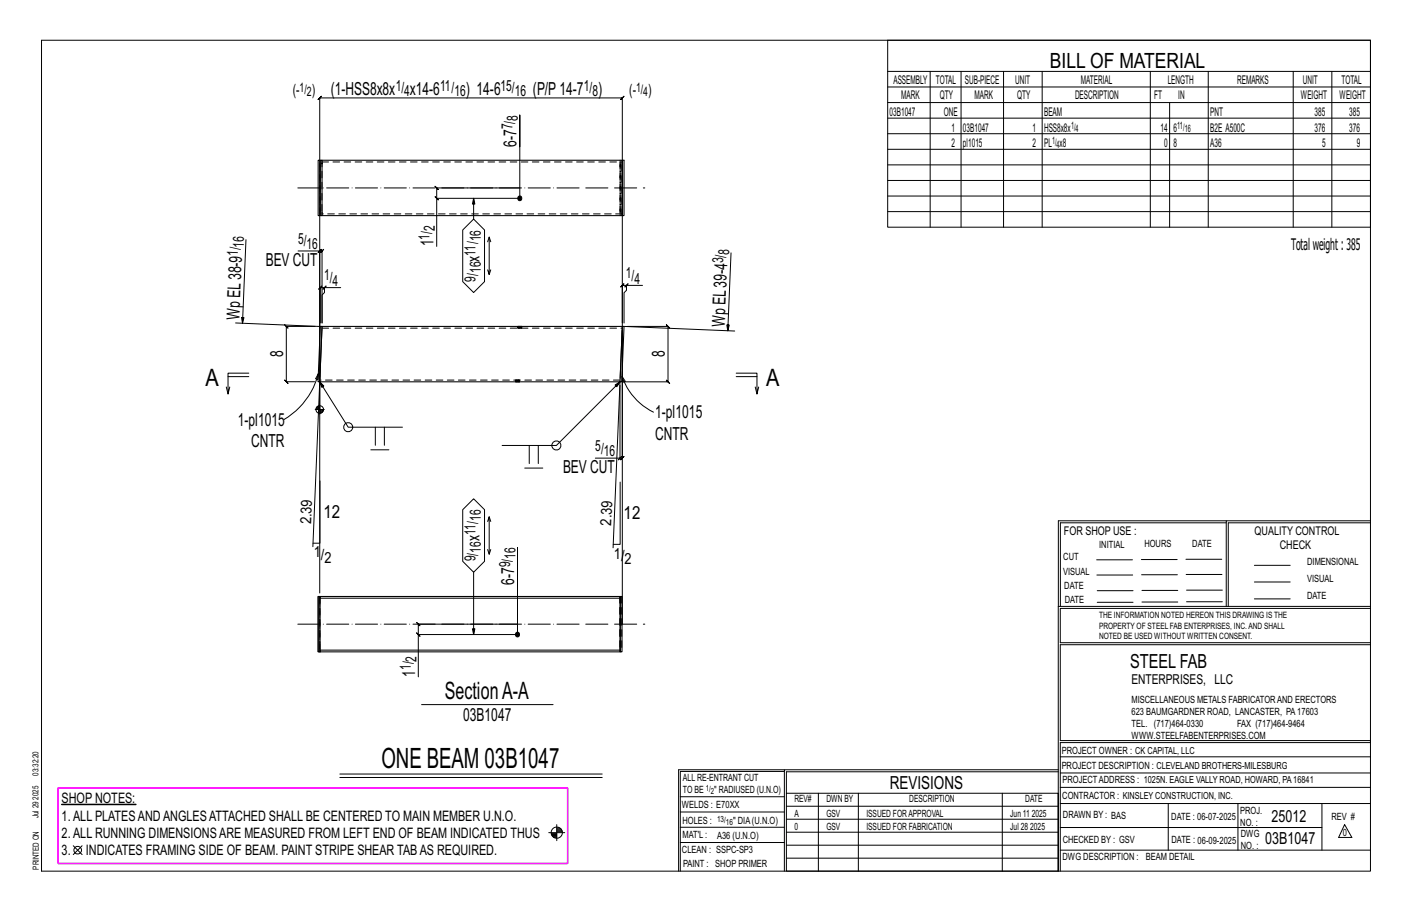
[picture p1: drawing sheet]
<svg xmlns="http://www.w3.org/2000/svg" width="432mm" height="279mm" viewBox="0 0 432 279" stroke-linecap="round" stroke-linejoin="round" font-family="sans-serif">
<g fill="#000" stroke="#000" stroke-width=".31">
<path d="M18.9 245.8h22.7v.2h-22.7z"/>
<circle cx="158.9" cy="60.6" r=".68"/>
<circle cx="158.2" cy="194" r=".68"/>
</g>
<g fill="none" stroke="#000" stroke-width=".31">
<path d="M12.7 12.3h406.4v254h-406.4zM271.5 12.3h147.6v57.2h-147.6zM271.5 21.8h147.6M271.5 26.6h147.6M271.5 31.4h147.6M271.5 36.1h147.6M284.5 21.8v47.7M293.9 21.8v47.7M306.9 21.8v47.7M318.7 21.8v47.7M351.8 21.8v47.7M357.7 31.4v38.1"/>
<path d="M369.5 21.8v47.7M395.5 21.8v47.7M407.3 21.8v47.7M159 44.9v-9.7v25.4h-25.5v14.7M159 57.4h-25.5l-.5-.5 1 1-.5-.5v3.2M271.5 40.9h147.6M271.5 45.6h147.6M271.5 50.4h147.6M271.5 55.2h147.6M271.5 59.9h147.6M75.2 73.3l-1 25.5-.3-1.8 .7 .1-.4 1.7M91.1 76.7h6.7v38.6"/>
<path d="M97.8 76.7l-.5 .5 1-1zM97.8 76.7h.7l-.5 .5 1-1-.5 .5v22v-8.5l.7-.8v-1.5h5M133 60.1l1 1zM144.8 67l3.4 3.3v15.8l-3.4 3.3-3.3-3.3v-15.8zM144.8 60.6l-.3 1.8h.7l-.4-1.8v6.4M149.1 73.9l.5-1.4 .5 1.4M149.6 72.5v11.4l-.5-1.4M223.6 77.3l-1 23.8-.3-1.8 .7 .1-.4 1.7M271.5 64.7h147.6M72 98.7l26.5 1.1M96.4 99.8h-8.8l-.5-.5 1 1-.5-.5v16.9l-.5-.5 1 1-.5-.5h8.6M99.2 87.9l.5-.5-1 1z"/>
<path d="M99.2 87.9h-1.2l.5-.5-1 1 .5-.5v10.8M150.1 82.5l-.5 1.4M190.3 99.8l34.4 1.4M191.6 87.2l.5-.5-1 1zM191.6 87.2h-1.3l.5-.5-1 1 .5-.5v11.5M191.9 99.8h12.4l-.5-.5 1 1-.5-.5v16.9l-.5-.5 1 1-.5-.5h-13.1M196.5 87.2h-4.9v1.5l-.8 .8v9.2M69.2 118.3l.5 2.1M69.7 115.1h6.4M76.1 114.1h-6.4v6.3l.6-2.1M97.4 114.2l-.2 1.8-.7-.2zM97.4 114.2a22.9 22.9 0 0 1-10.5 14"/>
<path d="M97.8 117.8v8.8M189.6 117.8v22.2h-7.5M190.2 115.1l1 1.5-.7 .3zM190.2 115.1a19 19 0 0 0 9.6 10.9M190.3 101.2v38.8l.5-.5-1 1 .5-.5h-.7M225.1 114.1h6.4v6.3l.5-2.1M225.1 115.1h6.4M231 118.3l.5 2.1M96.4 125.2h2.8M96.7 124.7v.5M96.9 124.4v.8M97.1 124.2v1"/>
<path d="M97.4 124.1v1.1M97.6 124v1.2M98 125.2v1.1M98.2 125.2v1.1M98.4 125.2v1M98.6 125.2v.8M98.8 125.2v.5M113.4 137.5h5.5M114.8 130.6v5.5M117.5 130.6v5.5M123.1 130.6h-16.6l-8.7-13.9 1.2 1.3-.6 .4-.6-1.7-2.1 50.4M153.6 136.2h16.5l19.5-19.5-1 1.5-.5-.5 1.5-1-2.1 50.8"/>
<path d="M161.8 136.2v5.5M164.6 136.2v5.5M97.8 147v19.1h-2.1M141.5 155.8l3.3-3.3 3.4 3.3v15.8l-3.4 3.3-3.3-3.3zM149.1 159.4l.5-1.4v11.4M149.6 158l.5 1.4M160.5 143.1h5.5M189.1 140.5l1-1zM189.6 147.4v19h-2.1M375 159.8h-50.7v25.6M375 159.2h-51.3l-.1 107.1M419.1 159.2h-44.1v26.2"/>
<path d="M419.1 159.8h-43.5v25.6M144.8 174.9v19.1l-.3-1.8h.7l-.4 1.8M149.1 168l.5 1.4 .5-1.4M158.3 178.8v-11.5v26.7h-30.4v12.9M335.4 171.1h10.9M335.4 175.8h11M349 171h11M349.1 175.7h11M362.7 171h10.9M362.7 175.6h11M383.6 172.8h11M383.6 177.9h11"/>
<path d="M97.8 181.3v-151.4l-.5 .5 1-1-.5 .5h92.5l-.5 .5 1-1-.5 .5v160.9M127.4 193.5l1 1zM158.3 190.8h-30.4l-.5-.5 1 1-.5-.5v3.2M323.7 185.4h95.4M335.5 184.1h11M335.5 180.6h11M349.2 184h11M349.2 180.5h11M362.9 180.4h10.9M362.9 184h10.9M383.6 183.1h11M419.1 186h-94.9v10.5h94.9"/>
<path d="M419.1 197.1h-94.9v29.3h94.9v.6h-94.9v39.3M128.9 215.4h40.2M103.9 236.6h80.3M103.9 237.7h80.3M239.9 235.8h-31.9v30.5M239.9 235.3h-32.4v31M323.6 235.3h-83.7v31M323.6 235.9h-83.1v6.6M324.2 236.3h94.9M324.2 231.4h94.9M22.4 258.5l2.7 2.7M25.1 258.5l-2.7 2.7"/>
<path d="M167.8 254.5h4.9M168.6 254.8h1.7M168.6 255.1h1.7M168.7 255.4h1.6M169 255.7h1.3M169.3 256h1M170.3 252.1v4.9M170.3 254.2h1.7M170.3 253.1h.9M170.3 254h1.6M170.3 253.7h1.4M170.3 253.4h1.2"/>
<path d="M208 252.9h31.9M208 257.5h31.9M208 243.6h31.9M208 248.2h31.9M240.5 242.5h83.1v23.8h-83.1zM240.5 258.4h83.1M240.5 254.4h83.1M240.5 250.4h83.1M240.5 246.5h83.1M250.3 242.5v23.8M262.5 242.5v23.8M306.5 242.5v23.8"/>
<path d="M324.2 253h80.1M324.2 245.6h94.9M324.2 259.9h94.9M324.2 240.7h94.9M357.3 245.6v14.3M378.6 245.6v14.3M404.3 245.6v14.3M411.2 252.1l2.2 3.9h-4zM240.5 262.3h83.1"/>
<circle cx="97.8" cy="125.2" r="1.16"/>
<circle cx="106.5" cy="130.6" r="1.38"/>
<circle cx="170.1" cy="136.2" r="1.38"/>
<circle cx="23.8" cy="259.9" r="1.17"/>
<circle cx="170.3" cy="254.5" r="1.71"/>
</g>
<path d="M17.8 240.9h155.8v23h-155.8z" fill="none" stroke="#f0f" stroke-width=".5"/>
<g fill="none" stroke="#000" stroke-width=".32">
<path d="M98 49h.5v1M98.5 49h91.8v16.9h.5v-16.9l-.5 .1v16.8h-91.8M98.5 50v14.9M98.5 64.9v1h-.5v-16.9h-.7v16.9h.7M98 99.8h.5l-.7 16.9h-.6zM190.3 99.8h-91.8M190.3 99.8h.5l-.7 16.9h-.5zM98.4 100.8l-.6 14.9M189.6 116.7h-91.8M190.3 100.8l-.7 14.9M97.2 182.3h.7v17h-.7zM97.3 182.3v17"/>
<path d="M97.9 182.3h91.8v.6h-91.8zM97.9 198.7h91.8v.6h-91.8zM189.6 182.9v15.8M189.7 182.3h.5v17h-.5z"/>
</g>
<g fill="none" stroke="#000" stroke-width=".31" stroke-dasharray="2 1.4">
<path d="M97.8 49v16.9M98.4 49v16.4h-.6v-15.9h.6l.1 .5M98.4 49.5l91.9 .1M189.6 49v16.9zM189.6 49.5v15.9M190.3 49.6v15.7M190.3 50h.1M97.8 65.9v-16.9M98.5 64.9l-.1 1M190.2 65.9v-16.9M190.3 65.3l-91.9 .1M98.5 99.8l-.1 1"/>
<path d="M98.5 99.8h.1M158.4 99.8v.5zM158.4 99.8h.1M158.7 99.8h-.2l-.1 .5M159 99.8h.2v.5h-.2M159.2 99.8h.2v.5h-.2M159.4 99.8v.5M159.5 99.8v.5M97.8 116.7h.1M97.8 115.7v1M98.5 100.3h91.8M157.7 116.7v-.5"/>
<path d="M157.8 116.7v-.5M158 116.7h-.2v-.5h.2M158.3 116.7h-.3v-.5h.3M158.5 116.7h.2l.1-.5M158.5 116.2h-.2v.5h.2v-.5h.2M158.7 100.3h.3v-.5h-.3v.5h-.2M158.8 116.2l.1 .5zM158.8 116.7h-.1M189.6 116.2h-91.8M97.8 182.3v1M97.8 183.4v14.8M97.8 198.3v1"/>
<path d="M97.8 198.2l.1-15.3M97.8 182.3v17M97.9 182.3h.1M97.9 199.3h.1M97.9 198.7l-.1-.5M189.6 198.2v1.1M189.6 182.3v17M189.6 182.3v15.9M190.1 182.3v17"/>
</g>
<path d="M91.1 57.4h106.1M91.1 190.8h106.1" fill="none" stroke="#000" stroke-width=".31" stroke-dasharray="6.8 1 0 1"/>
<text font-size="8.6" x="116.6" y="234.6">ONE BEAM 03B1047</text>
<g font-size="7.3">
<text x="62.9" y="118">A</text>
<text x="234.3" y="118">A</text>
<text x="136.1" y="213.6">SectionA-A</text>
</g>
<text font-size="6.4" x="321.1" y="20.7">BILL OF MATERIAL</text>
<text font-size="5.9" x="345.6" y="204.1">STEEL FAB</text>
<g font-size="5.5">
<text x="101.1" y="28.9">(1-HSS8x8x</text>
<text x="125.4" y="28.9">x14-6</text>
<text x="142.4" y="28.9">) 14-6</text>
<text x="163" y="28.9">(P/P14-7</text>
<text x="182.9" y="28.9">)</text>
<text x="158" y="44.9" transform="rotate(-90 158 44.9)">6-7</text>
<text x="132.6" y="75.3" transform="rotate(-90 132.6 75.3)">1</text>
<text x="81.3" y="81.3">BEV CUT</text>
<text x="146.6" y="80" transform="rotate(-90 146.6 80)">x</text>
<text x="73.2" y="97.7" transform="rotate(-88 73.2 97.7)">WpEL38-9</text>
<text x="221.6" y="100" transform="rotate(-88 221.6 100)">WpEL39-4</text>
<text x="86.6" y="109.3" transform="rotate(-90 86.6 109.3)">8</text>
<text x="203.3" y="109.3" transform="rotate(-90 203.3 109.3)">8</text>
<text x="72.7" y="130.2">1-pl1015</text>
<text x="200.4" y="127.9">1-pl1015</text>
<text x="76.8" y="136.7">CNTR</text>
<text x="200.4" y="134.4">CNTR</text>
<text x="172.2" y="144.6">BEV CUT</text>
<text x="98.9" y="158.3">12</text>
<text x="190.7" y="158.7">12</text>
<text x="146.6" y="165.5" transform="rotate(-90 146.6 165.5)">x</text>
<text x="157.3" y="178.8" transform="rotate(-90 157.3 178.8)">6-7</text>
<text x="126.9" y="206.9" transform="rotate(-90 126.9 206.9)">1</text>
<text x="141.6" y="220.4">03B1047</text>
<text x="272.2" y="241.1">REVISIONS</text>
</g>
<g font-size="5.1">
<text x="388.9" y="251.3">25012</text>
<text x="386.9" y="258.1">03B1047</text>
</g>
<text font-size="4.9" x="394.8" y="76.4">Totalweight : 385</text>
<g font-size="4.7">
<text x="89.5" y="29.1">(-</text>
<text x="95.3" y="29.1">)</text>
<text x="121" y="27.7">1/</text>
<text x="123.6" y="29.4">4</text>
<text x="134.6" y="27.7">11/</text>
<text x="138.9" y="29.4">16</text>
<text x="153.1" y="27.7">15/</text>
<text x="157.4" y="29.4">16</text>
<text x="178.5" y="27.7">1/</text>
<text x="181.2" y="29.4">8</text>
<text x="192.4" y="29.1">(-</text>
<text x="198.2" y="29.1">)</text>
<text x="156.7" y="39.5" transform="rotate(-90 156.7 39.5)">7/</text>
<text x="158.4" y="36.9" transform="rotate(-90 158.4 36.9)">8</text>
<text x="133" y="70.7" transform="rotate(-90 133 70.7)">2</text>
<text x="74.5" y="75.7" transform="rotate(-88 74.5 75.7)">16</text>
<text x="91.1" y="74.5">5/</text>
<text x="93.8" y="76.1">16</text>
<text x="131.3" y="73.3" transform="rotate(-90 131.3 73.3)">1/</text>
<text x="147" y="73.8" transform="rotate(-90 147 73.8)">16</text>
<text x="223" y="78" transform="rotate(-88 223 78)">8</text>
<text x="72.8" y="78.2" transform="rotate(-88 72.8 78.2)">1/</text>
<text x="145.4" y="78.2" transform="rotate(-90 145.4 78.2)">11/</text>
<text x="147" y="83.5" transform="rotate(-90 147 83.5)">16</text>
<text x="221.2" y="80.5" transform="rotate(-88 221.2 80.5)">3/</text>
<text x="99.1" y="85.7">1/</text>
<text x="101.7" y="87.3">4</text>
<text x="145.4" y="86.1" transform="rotate(-90 145.4 86.1)">9/</text>
<text x="191.4" y="85">1/</text>
<text x="194" y="86.7">4</text>
<text x="182.1" y="137.8">5/</text>
<text x="184.7" y="139.5">16</text>
<text x="95.1" y="160.3" transform="rotate(-88 95.1 160.3)">2.39</text>
<text x="147" y="159.3" transform="rotate(-90 147 159.3)">16</text>
<text x="186.9" y="160.7" transform="rotate(-88 186.9 160.7)">2.39</text>
<text x="145.4" y="163.6" transform="rotate(-90 145.4 163.6)">11/</text>
<text x="95.9" y="170.4">1</text>
<text x="98.1" y="171.2">/2</text>
<text x="145.4" y="171.6" transform="rotate(-90 145.4 171.6)">9/</text>
<text x="147" y="169" transform="rotate(-90 147 169)">16</text>
<text x="156" y="173.4" transform="rotate(-90 156 173.4)">9/</text>
<text x="157.7" y="170.8" transform="rotate(-90 157.7 170.8)">16</text>
<text x="187.7" y="170.8">1/</text>
<text x="191" y="172.4">2</text>
<text x="127.3" y="202.2" transform="rotate(-90 127.3 202.2)">2</text>
<text x="125.7" y="204.9" transform="rotate(-90 125.7 204.9)">1/</text>
</g>
<g font-size="4.4">
<text x="18.9" y="245.6">SHOP NOTES:</text>
<text x="18.9" y="250.8">1.ALL PLATESANDANGLESATTACHED SHALL BE CENTERED TO MAIN MEMBER U.N.O.</text>
<text x="18.9" y="256.1">2.ALL RUNNING DIMENSIONSARE MEASURED FROM LEFT END OF BEAM INDICATED THUS</text>
<text x="18.9" y="261.3">3.</text>
<text x="26.3" y="261.3">INDICATES FRAMING SIDE OF BEAM. PAINT STRIPE SHEAR TABAS REQUIRED.</text>
</g>
<text font-size="4.2" x="346" y="209.1">ENTERPRISES, LLC</text>
<g font-size="4">
<text x="91.6" y="28">1/</text>
<text x="93.8" y="29.4">2</text>
<text x="194.5" y="28">1/</text>
<text x="196.7" y="29.4">4</text>
</g>
<g font-size="3.7">
<text x="273.2" y="25.6">ASSEMBLY</text>
<text x="286.2" y="25.6">TOTAL</text>
<text x="295.1" y="25.6">SUB-PIECE</text>
<text x="310.4" y="25.6">UNIT</text>
<text x="330.5" y="25.6">MATERIAL</text>
<text x="357.1" y="25.6">LENGTH</text>
<text x="378.3" y="25.6">REMARKS</text>
<text x="398.4" y="25.6">UNIT</text>
<text x="410.2" y="25.6">TOTAL</text>
<text x="272.1" y="35.5">03B1047</text>
<text x="275.6" y="30.4">MARK</text>
<text x="287.4" y="30.4">QTY</text>
<text x="288.6" y="35.5">ONE</text>
<text x="298" y="30.4">MARK</text>
<text x="311" y="30.4">QTY</text>
<text x="319.3" y="35.5">BEAM</text>
<text x="328.7" y="30.4">DESCRIPTION</text>
<text x="353" y="30.4">FT</text>
<text x="360.3" y="30.4">IN</text>
<text x="370.1" y="35.5">PNT</text>
<text x="397.8" y="30.4">WEIGHT</text>
<text x="402" y="35.5">385</text>
<text x="409.6" y="30.4">WEIGHT</text>
<text x="412.6" y="35.5">385</text>
<text x="290.9" y="40.2">1</text>
<text x="294.5" y="40.2">03B1047</text>
<text x="315.8" y="40.2">1</text>
<text x="319.3" y="40.2">HSS8x8x</text>
<text x="354.9" y="40.2">14</text>
<text x="358.9" y="40.2">6</text>
<text x="370.1" y="40.2">B2E A500C</text>
<text x="402" y="40.2">376</text>
<text x="412.6" y="40.2">376</text>
<text x="290.9" y="45">2</text>
<text x="294.5" y="45">pl1015</text>
<text x="315.8" y="45">2</text>
<text x="319.3" y="45">PL x8</text>
<text x="356" y="45">0</text>
<text x="358.9" y="45">8</text>
<text x="370.1" y="45">A36</text>
<text x="404.3" y="45">5</text>
<text x="415" y="45">9</text>
<text x="325.3" y="163.4">FOR SHOP USE :</text>
<text x="383.7" y="163.4">QUALITY CONTROL</text>
<text x="391.4" y="167.8">CHECK</text>
</g>
<g font-size="3.1">
<text x="327.5" y="39.4">1/</text>
<text x="328.9" y="40.5">4</text>
<text x="360" y="39.4">11/</text>
<text x="362.3" y="40.5">16</text>
<text x="321.7" y="44.1">1/</text>
<text x="323.1" y="45.3">4</text>
<text x="336.2" y="167.4">INITIAL</text>
<text x="350" y="167.1">HOURS</text>
<text x="364.6" y="167.2">DATE</text>
<text x="325.2" y="171.3">CUT</text>
<text x="399.8" y="172.8">DIMENSIONAL</text>
<text x="325.1" y="175.8">VISUAL</text>
<text x="399.8" y="177.9">VISUAL</text>
<text x="325.5" y="180">DATE</text>
<text x="325.7" y="184.4">DATE</text>
<text x="399.8" y="183.1">DATE</text>
<text x="346" y="215">MISCELLANEOUS METALS FABRICATORAND ERECTORS</text>
<text x="346" y="218.6">623 BAUMGARDNER ROAD, LANCASTER, PA17603</text>
<text x="346" y="225.8">WWW.STEELFABENTERPRISES.COM</text>
<text x="346" y="222.2">TEL. (717)464-0330</text>
<text x="378.3" y="222.2">FAX (717)464-9464</text>
<text x="324.7" y="230.5">PROJECT OWNER : CK CAPITAL, LLC</text>
<text x="208.8" y="238.8">ALL RE-ENTRANT CUT</text>
<text x="324.7" y="235.1">PROJECT DESCRIPTION : CLEVELAND BROTHERS-MILESBURG</text>
<text x="324.9" y="239.5">PROJECTADDRESS : 1025N. EAGLE VALLY ROAD, HOWARD, PA16841</text>
<text x="208.8" y="242.5">TO BE</text>
<text x="218.4" y="242.5">&quot; RADIUSED (U.N.O)</text>
<text x="242.9" y="245.3">REV#</text>
<text x="252.7" y="245.3">DWN BY</text>
<text x="278.1" y="245.3">DESCRIPTION</text>
<text x="313.5" y="245.3">DATE</text>
<text x="324.9" y="244.2">CONTRACTOR : KINSLEY CONSTRUCTION, INC.</text>
<text x="208.5" y="247">WELDS : E70XX</text>
<text x="208.7" y="251.7">HOLES :</text>
<text x="224.2" y="251.8">&quot; DIA(U.N.O)</text>
<text x="242.9" y="249.9">A</text>
<text x="252.7" y="249.9">GSV</text>
<text x="264.9" y="249.9">ISSUED FORAPPROVAL</text>
<text x="309" y="249.9">Jun 11</text>
<text x="315.5" y="249.9">2025</text>
<text x="325.1" y="250">DRAWN BY : BAS</text>
<text x="358.2" y="250.5">DATE : 06-07-2025</text>
<text x="379.3" y="248.9">PROJ.</text>
<text x="407.2" y="250.5">REV #</text>
<text x="208.7" y="256.3">MAT'L :</text>
<text x="219.3" y="256.4">A36 (U.N.O)</text>
<text x="242.9" y="253.8">0</text>
<text x="252.7" y="253.8">GSV</text>
<text x="264.9" y="253.8">ISSUED FOR FABRICATION</text>
<text x="309" y="253.8">Jul 28</text>
<text x="315" y="253.8">2025</text>
<text x="325" y="257.6">CHECKED BY : GSV</text>
<text x="358.3" y="257.7">DATE : 06-09-2025</text>
<text x="379.3" y="252.5">NO. :</text>
<text x="379.5" y="255.9">DWG</text>
<text x="410.6" y="255.5">0</text>
<text x="208.6" y="260.7">CLEAN : SSPC-SP3</text>
<text x="324.9" y="262.9">DWG DESCRIPTION :</text>
<text x="350.4" y="263">BEAM DETAIL</text>
<text x="379.5" y="259.5">NO. :</text>
<text x="208.9" y="265">PAINT : SHOP PRIMER</text>
</g>
<g font-size="2.7">
<text x="336.1" y="189">THE INFORMATION NOTED HEREON THIS DRAWING IS THE</text>
<text x="336.1" y="195.4">NOTED BE USED WITHOUT WRITTEN CONSENT.</text>
<text x="336.1" y="192.2">PROPERTY OF STEEL FAB ENTERPRISES, INC.AND SHALL</text>
</g>
<g font-size="2.6">
<text x="215.9" y="241.8">1/</text>
<text x="217.4" y="242.7">2</text>
<text x="219.3" y="251.1">13/</text>
<text x="222" y="252.1">16</text>
</g>
<g font-size="2.5">
<text x="11.7" y="237.1" transform="rotate(-90 11.7 237.1)">03:32:20</text>
<text x="11.8" y="244.4" transform="rotate(-90 11.8 244.4)">2025</text>
<text x="11.8" y="250.1" transform="rotate(-90 11.8 250.1)">Jul 29</text>
<text x="11.9" y="265.8" transform="rotate(-90 11.9 265.8)">PRINTED ON</text>
</g>
</svg>
